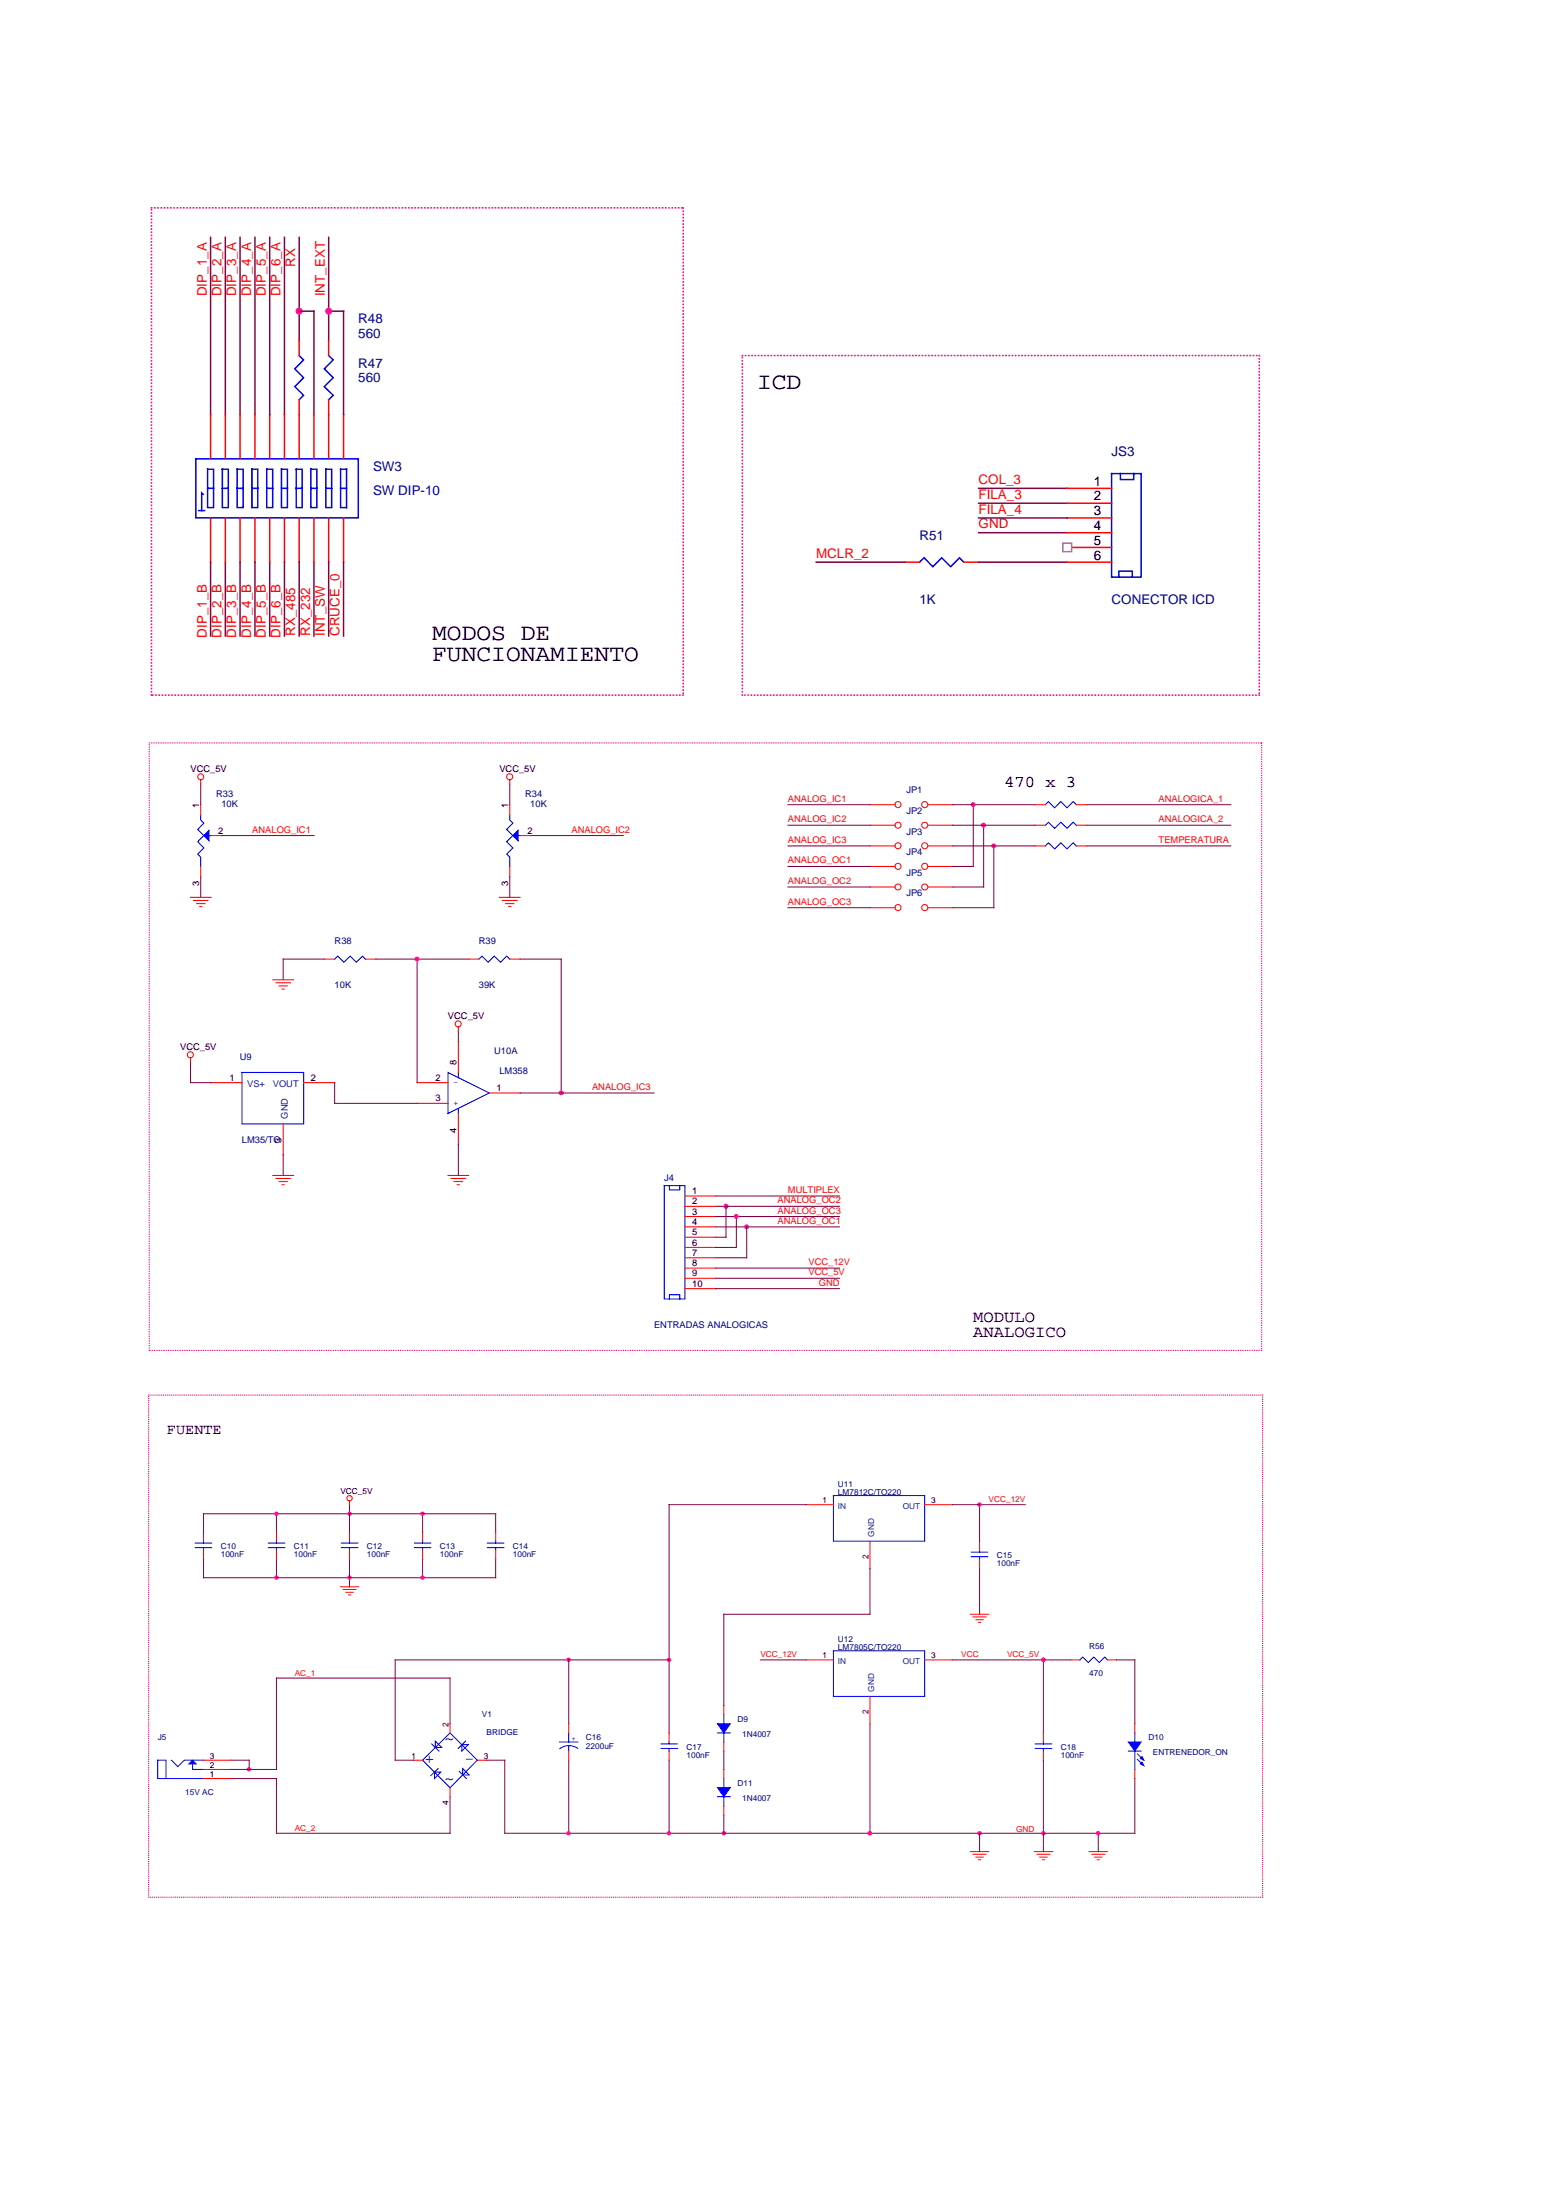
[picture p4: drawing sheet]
<svg xmlns="http://www.w3.org/2000/svg" width="210mm" height="297mm" viewBox="0 0 210 297" stroke-linecap="round" stroke-linejoin="round" font-family="sans-serif">
<g fill="none" stroke="#800040" stroke-width=".2">
<path d="M28.4 32v24M30.4 32v24M32.4 32v24M34.4 32v24M38.4 32v24M40.4 32v14M44.4 32v14M42.4 42v14M44.4 42h2v14M28.4 75.9v10M30.4 75.9v10M32.4 75.9v10"/>
<path d="M34.4 75.9v10M36.4 75.9v10M40.4 75.9v10M42.4 75.9v10M44.4 75.9v10M46.4 75.9v10M110.2 75.9h11.9M132.1 71.9h12M132.1 65.9h12M132.1 75.9h12M132.1 67.9h12"/>
</g>
<path d="M20.4 28.1h71.8M92.2 28.1v65.8M100.2 48h69.8M170 48v45.9M20.4 93.9v-65.8M92.2 93.9h-71.8M100.2 93.9v-45.9M170 93.9h-69.8" fill="none" stroke="#ff0080" stroke-width=".2" stroke-dasharray="0 .4"/>
<g fill="none" stroke="#00f" stroke-width=".2">
<path d="M40.4 48l.6 .6-1.2 1.2 1.2 1.2-1.2 1.2 1.2 1.2-.6 .6M26.4 62h22v7.9h-22zM26.8 68.9h.8M27.4 66.7l-.2-.2v2.4M28 63.4h.8v5.1h-.8zM28 65.9h.8M30 63.4h.8v5.1h-.8zM30 65.9h.8M32 63.4h.8v5.1h-.8zM32 65.9h.8M34 63.4h.8v5.1h-.8zM34 65.9h.8"/>
<path d="M36 63.4h.8v5.1h-.8zM36 65.9h.8M38 63.4h.8v5.1h-.8zM38 65.9h.8M40 63.4h.8v5.1h-.8zM40 65.9h.8M42 63.4h.8v5.1h-.8zM42 65.9h.8M44 63.4h.8v5.1h-.8zM44 65.9h.8M46 63.4h.8v5.1h-.8zM46 65.9h.8"/>
<path d="M124.1 75.9l.6-.6 1.2 1.2 1.2-1.2 1.2 1.2 1.2-1.2 .6 .6M150.1 63.9h3.9v14h-3.9zM151 77.9v-.8h1.8v.8M151.2 63.9v.8h1.8v-.8"/>
</g>
<g fill="none" stroke="#f00" stroke-width=".2">
<path d="M28.4 56v6M30.4 56v6M32.4 56v6M34.4 56v6M36.4 56v6M38.4 56v6M40.4 46v2M40.4 54v8M42.4 56v6M44.4 56v6M46.4 56v6M28.4 69.9v6"/>
<path d="M30.4 69.9v6M32.4 69.9v6M34.4 69.9v6M36.4 69.9v6M38.4 69.9v6M40.4 69.9v6M42.4 69.9v6M44.4 69.9v6M46.4 69.9v6M122.1 75.9h2M130.1 75.9h2M144.1 75.9h6"/>
<path d="M144.1 65.9h6M144.1 67.9h6M144.1 69.9h6M144.1 71.9h6M144.1 73.9h6"/>
</g>
<g fill="#f0f" stroke="#f0f" stroke-width=".2">
<circle cx="40.4" cy="42" r=".39"/>
<circle cx="44.4" cy="42" r=".38"/>
</g>
<path d="M143.5 73.3h1.2v1.2h-1.2z" fill-rule="evenodd" fill="#fff" stroke="#808080" stroke-width=".2"/>
<path d="M44.4 48l.6 .6-1.2 1.2 1.2 1.2-1.2 1.2 1.2 1.2-.6 .6" fill="none" stroke="#00f" stroke-width=".2"/>
<path d="M44.4 46v2M44.4 54v2" fill="none" stroke="#f00" stroke-width=".2"/>
<path d="M36.4 32v24M40.4 42h2M38.4 75.9v10M132.1 69.9h12" fill="none" stroke="#800040" stroke-width=".2"/>
<path d="M61.9 139.2v1.4M96.6 165.7h4.2v4.1M99.4 164.3h13.9" fill="none" stroke="#800040" stroke-width=".14"/>
<circle cx="100.8" cy="165.6" r=".27" fill="#f0f" stroke="#f0f" stroke-width=".14"/>
<circle cx="121.2" cy="114.2" r=".4" fill="#fff" stroke="#f00" stroke-width=".14"/>
<path d="M117.5 114.2h3.3" fill="none" stroke="#f00" stroke-width=".14"/>
<circle cx="124.8" cy="114.2" r=".41" fill="#fff" stroke="#f00" stroke-width=".14"/>
<g fill="none" stroke="#f00" stroke-width=".14">
<path d="M27.1 108.6v1.4M27.1 117v1.4M28.5 112.8h1.4M125.3 114.2h3.3M67.4 121.2h2.8M67.8 121.6h2M68.3 122h1.1M68.7 122.4h.3M28.5 146.2h4.2M36.8 158.7h2.8M37.3 159.1h1.9M37.7 159.5h1.1"/>
<path d="M38.1 160h.3M38.2 151.7v4.2M41 146.2h4.2M56.3 149h4.2M56.3 146.2h4.2M60.5 158.7h2.7M60.9 159.1h1.9M61.3 159.5h1.1M61.7 160h.3M61.9 140.6v4.2M61.9 150.3v4.2M66 147.6h4.2"/>
</g>
<g fill="none" stroke="#800040" stroke-width=".14">
<path d="M27.1 105.9v2.7M27.1 118.4v2.8M68.8 105.9v2.7M106.4 119.8h11.1M106.4 114.2h11.1M106.4 108.6h11.1M106.4 111.4h11.1M131.4 108.6h8.3M132.8 111.4v8.4h-4.2M134.2 114.2v8.4h-5.6M146.7 114.2h19.4M38.2 129.5h5.6"/>
<path d="M56.3 129.5h6.9M70.2 129.5h5.6v18.1h-5.6M106.4 122.6h11.1M96.6 169.8h4.2"/>
</g>
<path d="M27.1 110v.7l.4 .4-.8 .9 .8 .8-.8 .8 .8 .9-.8 .8 .4 .4v1.3M28.2 112.8h.3M32.7 144.8h8.3v6.9h-8.3zM60.5 144.8l5.5 2.8-5.5 2.7zM61.9 144.8v.7M61.9 149.7v.6" fill="none" stroke="#00f" stroke-width=".14"/>
<g fill="#f0f" stroke="#f0f" stroke-width=".14">
<circle cx="75.8" cy="147.6" r=".27"/>
<circle cx="134.1" cy="114.2" r=".27"/>
<circle cx="132.8" cy="111.4" r=".27"/>
</g>
<path d="M27.5 112.8l.7-.7v1.4z" fill-rule="evenodd" fill="#00f" stroke="#00f" stroke-width=".14"/>
<circle cx="121.2" cy="111.4" r=".4" fill="#fff" stroke="#f00" stroke-width=".14"/>
<path d="M117.5 111.4h3.3" fill="none" stroke="#f00" stroke-width=".14"/>
<circle cx="124.8" cy="111.4" r=".41" fill="#fff" stroke="#f00" stroke-width=".14"/>
<g fill="none" stroke="#f00" stroke-width=".14">
<path d="M27.1 105.3v.6M125.3 111.4h3.3M139.7 111.4h1.4M145.3 111.4h1.4M36.8 132.3h2.8M37.3 132.7h1.9M37.7 133.1h1.1M38.1 133.5h.3M43.8 129.5h1.4M49.3 129.5h1.4M25.7 142.9v.5M92.5 161.5h4.1"/>
<path d="M92.5 162.9h4.1M92.5 164.3h4.1M92.5 165.7h4.1M92.5 167h4.1M92.5 168.4h4.1M92.5 169.8h4.1M92.5 171.2h4.1M92.5 172.6h4.1M92.5 174h4.1"/>
<circle cx="27.1" cy="104.9" r=".4"/>
<circle cx="25.7" cy="142.4" r=".41"/>
</g>
<g fill="none" stroke="#800040" stroke-width=".14">
<path d="M29.9 112.8h12.5M71.6 112.8h12.5M128.6 114.2h11.1M131.4 108.6v8.4M132.8 111.4h6.9M146.7 111.4h19.4M146.7 108.6h19.4M38.2 129.5v2.8M50.7 129.5h5.6v16.7M25.7 143.4v2.8M96.6 172.6h16.7M96.6 162.9h1.4"/>
<path d="M96.6 161.5h16.7M96.6 171.2h16.7"/>
</g>
<g fill="#f0f" stroke="#f0f" stroke-width=".14">
<circle cx="131.4" cy="108.6" r=".27"/>
<circle cx="56.3" cy="129.5" r=".27"/>
<circle cx="98" cy="162.9" r=".28"/>
</g>
<path d="M141.1 111.4l.4-.4 .9 .8 .8-.8 .8 .8 .9-.8 .4 .4M45.2 129.5l.4-.4 .8 .8 .9-.8 .8 .8 .8-.8 .4 .4M89.7 160.1h2.8v15.3h-2.8zM90.4 160.1v.6h1.4v-.6M90.4 175.4v-.6h1.4v.6" fill="none" stroke="#00f" stroke-width=".14"/>
<circle cx="121.2" cy="117" r=".41" fill="#fff" stroke="#f00" stroke-width=".14"/>
<path d="M117.5 117h3.3" fill="none" stroke="#f00" stroke-width=".14"/>
<circle cx="124.8" cy="117" r=".42" fill="#fff" stroke="#f00" stroke-width=".14"/>
<path d="M125.3 117h3.3M25.7 121.2h2.8M26.1 121.6h2M26.5 122h1.2M27 122.4h.2" fill="none" stroke="#f00" stroke-width=".14"/>
<path d="M128.6 117h2.8" fill="none" stroke="#800040" stroke-width=".14"/>
<circle cx="121.2" cy="108.6" r=".41" fill="#fff" stroke="#f00" stroke-width=".14"/>
<path d="M117.5 108.6h3.3" fill="none" stroke="#f00" stroke-width=".14"/>
<circle cx="124.8" cy="108.6" r=".42" fill="#fff" stroke="#f00" stroke-width=".14"/>
<path d="M125.3 108.6h3.3" fill="none" stroke="#f00" stroke-width=".14"/>
<circle cx="121.2" cy="119.8" r=".4" fill="#fff" stroke="#f00" stroke-width=".14"/>
<path d="M117.5 119.8h3.3" fill="none" stroke="#f00" stroke-width=".14"/>
<circle cx="124.8" cy="119.8" r=".41" fill="#fff" stroke="#f00" stroke-width=".14"/>
<g fill="none" stroke="#f00" stroke-width=".14">
<path d="M68.8 105.3v.6M125.3 119.8h3.3M139.7 108.6h1.4M145.3 108.6h1.4"/>
<circle cx="68.8" cy="104.9" r=".41"/>
</g>
<path d="M128.6 111.4h4.2M128.6 108.6h2.8M45.2 146.2v2.8M98 162.9v4.1h-1.4" fill="none" stroke="#800040" stroke-width=".14"/>
<path d="M141.1 108.6l.4-.4 .9 .9 .8-.9 .8 .9 .9-.9 .4 .4" fill="none" stroke="#00f" stroke-width=".14"/>
<circle cx="121.2" cy="122.5" r=".41" fill="#fff" stroke="#f00" stroke-width=".14"/>
<path d="M117.5 122.6h3.3" fill="none" stroke="#f00" stroke-width=".14"/>
<circle cx="124.8" cy="122.5" r=".42" fill="#fff" stroke="#f00" stroke-width=".14"/>
<g fill="none" stroke="#f00" stroke-width=".14">
<path d="M68.8 108.6v1.4M68.8 117v1.4M70.2 112.8h1.4M139.7 114.2h1.4M145.3 114.2h1.4M61.9 138.7v.5M63.2 129.5h1.4M68.8 129.5h1.4M125.3 122.6h3.3"/>
<circle cx="61.8" cy="138.2" r=".41"/>
</g>
<path d="M68.8 118.4v2.8M106.4 117h11.1M25.7 146.2h2.8M38.2 155.9v2.8M45.2 149h11.1M61.9 154.5v4.2M75.8 147.6h12.5M96.6 174h16.7M96.6 164.3h2.8v4.1h-2.8M98 162.9h15.3M100.8 165.7h12.5" fill="none" stroke="#800040" stroke-width=".14"/>
<path d="M69.2 112.8l.7-.7v1.4z" fill-rule="evenodd" fill="#00f" stroke="#00f" stroke-width=".14"/>
<path d="M68.8 110v.7l.4 .4-.8 .9 .8 .8-.8 .8 .8 .9-.8 .8 .4 .4v1.3M69.9 112.8h.3M141.1 114.2l.4-.4 .9 .8 .8-.8 .8 .8 .9-.8 .4 .4M64.6 129.5l.5-.4 .8 .8 .8-.8 .9 .8 .8-.8 .4 .4" fill="none" stroke="#00f" stroke-width=".14"/>
<path d="M20.2 100.3h150.1M170.3 100.3v82M20.2 182.3v-82M170.3 182.3h-150.1" fill="none" stroke="#ff0080" stroke-width=".14" stroke-dasharray="0 .3"/>
<circle cx="99.4" cy="164.2" r=".27" fill="#f0f" stroke="#f0f" stroke-width=".14"/>
<g fill="none" stroke="#800040" stroke-width=".13">
<path d="M27.5 206.9v-2.5h39.4v2.5M27.5 210.5v2.5h39.4v-2.5M37.3 204.4v2.5M37.3 210.5v2.5M47.2 203.2v3.7M47.2 210.5v3.7M57 204.4v2.5M57 210.5v2.5M108.8 203.2h-18.5v30.8M117.4 211.8v6.2h-19.7v12.3M128.5 203.2h9.9M132.2 203.2v4.9"/>
<path d="M132.2 211.8v6.2M31.2 237.7h2.4v1.2M60.7 232.7v-6.1h-23.4v12.3h-6.1M65.7 237.7h2.4v9.8h85.1v-7.4M76.8 224.1v8.6M76.8 237.7v9.8M90.3 237.7v9.8M90.3 224.1h-37v13.6h2.5M97.7 236.4v2.5M102.6 224.1h6.2M117.4 232.7v14.8M128.5 224.1h16"/>
<path d="M140.8 224.1v9.9M140.8 237.7v12.3M150.7 224.1h2.5v8.6M31.2 240.1h6.1v7.4h23.4v-4.9M97.7 245.1v2.4M132.2 247.5v2.5M148.3 247.5v2.5"/>
</g>
<g fill="#f0f" stroke="#f0f" stroke-width=".13">
<circle cx="90.3" cy="224.1" r=".24"/>
<circle cx="140.8" cy="224.1" r=".24"/>
<circle cx="117.4" cy="247.5" r=".24"/>
<circle cx="132.2" cy="247.5" r=".24"/>
<circle cx="47.2" cy="204.4" r=".23"/>
<circle cx="97.7" cy="247.5" r=".23"/>
<circle cx="76.7" cy="224.1" r=".24"/>
<circle cx="37.3" cy="204.4" r=".23"/>
<circle cx="33.6" cy="238.9" r=".23"/>
<circle cx="57" cy="204.4" r=".24"/>
<circle cx="132.2" cy="203.1" r=".24"/>
<circle cx="37.3" cy="213" r=".23"/>
<circle cx="90.3" cy="247.5" r=".24"/>
<circle cx="47.2" cy="213" r=".23"/>
<circle cx="140.8" cy="247.5" r=".23"/>
<circle cx="57" cy="213" r=".24"/>
<circle cx="76.7" cy="247.5" r=".23"/>
<circle cx="148.2" cy="247.5" r=".23"/>
</g>
<g fill="none" stroke="#00f" stroke-width=".13">
<path d="M26.4 209h2.2M26.4 208.3h2.2M27.5 208.1v.2M27.5 209v.3M36.2 209h2.2M36.2 208.3h2.2M37.3 208.1v.2M37.3 209v.3M46.1 209h2.2M46.1 208.3h2.2M47.2 208.1v.2M47.2 209v.3"/>
<path d="M55.9 209h2.2M55.9 208.3h2.2M57 208.1v.2M57 209v.3M65.8 209h2.2M65.8 208.3h2.2M66.9 208.1v.2M66.9 209v.3M112.5 201.9h12.3v6.2h-12.3zM131.1 210.2h2.2M131.1 209.6h2.2M132.2 209.3v.3"/>
<path d="M132.2 210.2v.3M21.3 237.7h1.1v2.4h-1.1zM23.2 237.7l.8 .8 .9-.8h2.6M26 238.2v.7h1.5M57 237.7l3.7-3.7 3.7 3.7-3.7 3.7zM58.3 235.5l1 .9M58.7 239.3h.8l-.8 .8zM58.8 235.1l.8 .8h-.8zM59.1 238.8l-1 1M62 239.1l.9 1M62.3 235.6h.9l-.9 .8zM62.5 238.8l.8 .8h-.8z"/>
<path d="M62.8 235.1l-1 1M75.5 235.2h2.5M76.8 234v1.2M76.8 235.7v.7M78 236.1a2.06 2.06 0 0 0-2.4 0M89.2 236.1h2.2M89.2 235.5h2.2M90.3 235.2v.3M90.3 236.1v.3M96.9 234h1.7M97.7 231.5v1.2M97.7 234v1.2"/>
<path d="M112.5 222.9h12.3v6.1h-12.3zM139.7 236.1h2.3M139.7 235.5h2.3M140.8 235.2v.3M140.8 236.1v.3M145.8 224.1l.4-.4 .7 .8 .7-.8 .8 .8 .7-.8 .4 .4M152.3 236.4h1.7M153.2 234v1.2M153.2 236.4v2.5M153.5 236.8l.8 .8M153.5 237.6l.8 .7M22.4 240.1h5.1"/>
<path d="M96.9 242.6h1.7M97.7 240.1v1.3M97.7 242.6v1.2"/>
</g>
<g fill="none" stroke="#f00" stroke-width=".13">
<path d="M27.5 206.9v1.2M27.5 209.3v1.2M37.3 206.9v1.2M37.3 209.3v1.2M46 214.2h2.4M46.3 214.6h1.7M46.7 215h1M47.1 215.3h.2M47.2 202.7v.5M47.2 206.9v1.2M47.2 209.3v1.2M57 206.9v1.2"/>
<path d="M57 209.3v1.2M66.9 206.9v1.2M66.9 209.3v1.2M108.8 203.2h3.7M117.4 208.1v3.7M124.8 203.2h3.7M131 218h2.5M131.4 218.3h1.7M131.7 218.7h1M132.1 219.1h.3M132.2 208.1v1.2M132.2 210.5v1.3"/>
<path d="M27.5 237.7h3.7M27.5 238.9h3.7M55.8 237.7h1.2M60.7 232.7v1.3M64.4 237.7h1.3M76.8 232.7v1.3M76.8 236.4v1.3M90.3 234v1.2M90.3 236.4v1.3M97.7 230.3v1.2M97.7 235.2v1.2M97.7 238.9v1.2"/>
<path d="M108.8 224.1h3.7M117.4 229v3.7M124.8 224.1h3.7M140.8 234v1.2M140.8 236.4v1.3M144.5 224.1h1.3M149.5 224.1h1.2M153.2 232.7v1.3M153.2 238.9v1.2M27.5 240.1h3.7M60.7 241.4v1.2M97.7 243.8v1.3"/>
<path d="M131 250h2.5M131.4 250.4h1.7M131.7 250.7h1M132.1 251.1h.3M139.6 250h2.5M140 250.4h1.7M140.4 250.7h1M140.7 251.1h.3M147 250h2.5M147.4 250.4h1.7M147.8 250.7h.9M148.1 251.1h.3"/>
<circle cx="47.2" cy="202.3" r=".36"/>
</g>
<path d="M20.1 188.4h150.3v67.8h-150.3z" fill="none" stroke="#ff0080" stroke-width=".13"/>
<g fill="#00f" stroke="#00f" stroke-width=".13">
<path d="M96.9 232.7h1.7l-.9 1.3z" fill-rule="evenodd"/>
<path d="M152.3 235.2h1.7l-.8 1.2z" fill-rule="evenodd"/>
<path d="M154.2 237.9l.2 .5-.5-.2z" fill-rule="evenodd"/>
<path d="M154.2 237.2l.2 .5-.5-.3z" fill-rule="evenodd"/>
<path d="M96.9 241.4h1.7l-.9 1.2z" fill-rule="evenodd"/>
<path d="M25.5 238.2l.5-.5 .5 .5z" fill-rule="evenodd"/>
</g>
<g font-size="3.2">
<text x="102.2" y="52.5">ICD</text>
<text x="58.3" y="86.4">MODOS DE</text>
<text x="58.3" y="89.2">FUNCIONAMIENTO</text>
</g>
<g font-size="2.2">
<text x="135.6" y="106.3">470 x 3</text>
<text x="131.4" y="178.5">MODULO</text>
<text x="131.4" y="180.5">ANALOGICO</text>
</g>
<g font-size="2.2" fill="#00f">
<text x="58.7" y="236.9" transform="rotate(-180 58.7 236.9)">+</text>
<text x="61.4" y="239.6" transform="rotate(-180 61.4 239.6)">~</text>
<text x="61.4" y="234.2" transform="rotate(-180 61.4 234.2)">~</text>
<text x="64.1" y="236.9" transform="rotate(-180 64.1 236.9)">-</text>
</g>
<text font-size="2" x="22.5" y="193.6">FUENTE</text>
<g font-size="1.8" fill="#f00">
<text x="27.9" y="40" transform="rotate(-90 27.9 40)">DIP_1_A</text>
<text x="29.9" y="40" transform="rotate(-90 29.9 40)">DIP_2_A</text>
<text x="31.9" y="40" transform="rotate(-90 31.9 40)">DIP_3_A</text>
<text x="33.9" y="40" transform="rotate(-90 33.9 40)">DIP_4_A</text>
<text x="35.9" y="40" transform="rotate(-90 35.9 40)">DIP_5_A</text>
<text x="37.9" y="40" transform="rotate(-90 37.9 40)">DIP_6_A</text>
<text x="39.9" y="36" transform="rotate(-90 39.9 36)">RX</text>
<text x="43.9" y="40" transform="rotate(-90 43.9 40)">INT_EXT</text>
<text x="132.1" y="65.4">COL_3</text>
<text x="132.1" y="71.4">GND</text>
<text x="132.1" y="69.4">FILA_4</text>
<text x="132.1" y="67.4">FILA_3</text>
<text x="110.2" y="75.4">MCLR_2</text>
<text x="27.9" y="86.1" transform="rotate(-90 27.9 86.1)">DIP_1_B</text>
<text x="29.9" y="86.1" transform="rotate(-90 29.9 86.1)">DIP_2_B</text>
<text x="31.9" y="86.1" transform="rotate(-90 31.9 86.1)">DIP_3_B</text>
<text x="33.9" y="86.1" transform="rotate(-90 33.9 86.1)">DIP_4_B</text>
<text x="35.9" y="86.1" transform="rotate(-90 35.9 86.1)">DIP_5_B</text>
<text x="37.9" y="86.1" transform="rotate(-90 37.9 86.1)">DIP_6_B</text>
<text x="39.9" y="85.9" transform="rotate(-90 39.9 85.9)">RX_485</text>
<text x="41.9" y="85.9" transform="rotate(-90 41.9 85.9)">RX_232</text>
<text x="43.9" y="85.9" transform="rotate(-90 43.9 85.9)">INT_SW</text>
<text x="45.8" y="85.9" transform="rotate(-90 45.8 85.9)">CRUCE_0</text>
</g>
<g font-size="1.8" fill="#000080">
<text x="48.4" y="43.6">R48</text>
<text x="48.4" y="45.7">560</text>
<text x="48.4" y="49.6">R47</text>
<text x="48.4" y="51.6">560</text>
<text x="50.4" y="63.6">SW3</text>
<text x="150.1" y="61.6">JS3</text>
<text x="50.4" y="66.8">SW DIP-10</text>
<text x="124.1" y="73">R51</text>
<text x="124.1" y="81.5">1K</text>
<text x="150.1" y="81.5">CONECTOR ICD</text>
</g>
<g font-size="1.8">
<text x="147.7" y="65.6">1</text>
<text x="147.7" y="67.6">2</text>
<text x="147.7" y="69.6">3</text>
<text x="147.7" y="71.6">4</text>
<text x="147.7" y="73.6">5</text>
<text x="147.7" y="75.5">6</text>
</g>
<g font-size="1.3">
<text x="25.7" y="104.2">VCC_5V</text>
<text x="67.4" y="104.2">VCC_5V</text>
<text x="26.9" y="109.1" transform="rotate(-90 26.9 109.1)">1</text>
<text x="29.5" y="112.5">2</text>
<text x="68.6" y="109.1" transform="rotate(-90 68.6 109.1)">1</text>
<text x="71.2" y="112.5">2</text>
<text x="26.9" y="119.6" transform="rotate(-90 26.9 119.6)">3</text>
<text x="68.6" y="119.6" transform="rotate(-90 68.6 119.6)">3</text>
<text x="60.5" y="137.6">VCC_5V</text>
<text x="24.3" y="141.8">VCC_5V</text>
<text x="61.6" y="143.8" transform="rotate(-90 61.6 143.8)">8</text>
<text x="31" y="145.9">1</text>
<text x="42" y="145.9">2</text>
<text x="58.8" y="148.7">3</text>
<text x="58.8" y="145.9">2</text>
<text x="67" y="147.3">1</text>
<text x="38" y="154.4" transform="rotate(-90 38 154.4)">3</text>
<text x="61.6" y="153" transform="rotate(-90 61.6 153)">4</text>
<text x="93.4" y="161.2">1</text>
<text x="93.4" y="162.6">2</text>
<text x="93.4" y="164">3</text>
<text x="93.4" y="165.4">4</text>
<text x="93.4" y="166.8">5</text>
<text x="93.4" y="168.2">6</text>
<text x="93.4" y="169.5">7</text>
<text x="93.4" y="170.9">8</text>
<text x="93.4" y="172.3">9</text>
<text x="93.4" y="173.7">10</text>
</g>
<g font-size="1.3" fill="#000080">
<text x="29.2" y="107.5">R33</text>
<text x="70.9" y="107.5">R34</text>
<text x="122.3" y="107.1">JP1</text>
<text x="29.9" y="108.9">10K</text>
<text x="71.6" y="108.9">10K</text>
<text x="122.3" y="112.7">JP3</text>
<text x="122.3" y="109.9">JP2</text>
<text x="122.3" y="118.3">JP5</text>
<text x="122.3" y="115.5">JP4</text>
<text x="122.3" y="121">JP6</text>
<text x="45.2" y="127.4">R38</text>
<text x="64.6" y="127.4">R39</text>
<text x="45.2" y="133.4">10K</text>
<text x="64.6" y="133.4">39K</text>
<text x="32.4" y="143.1">U9</text>
<text x="66.7" y="142.3">U10A</text>
<text x="67.4" y="145.1">LM358</text>
<text x="32.7" y="154.3">LM35/TO</text>
<text x="89.7" y="159.4">J4</text>
<text x="88.3" y="179.3">ENTRADAS ANALOGICAS</text>
</g>
<g font-size="1.3" fill="#f00">
<text x="34.1" y="112.4">ANALOG_IC1</text>
<text x="77.2" y="112.4">ANALOG_IC2</text>
<text x="106.4" y="108.2">ANALOG_IC1</text>
<text x="106.4" y="113.8">ANALOG_IC3</text>
<text x="106.4" y="111">ANALOG_IC2</text>
<text x="156.4" y="108.2">ANALOGICA_1</text>
<text x="156.4" y="113.8">TEMPERATURA</text>
<text x="156.4" y="111">ANALOGICA_2</text>
<text x="106.4" y="116.6">ANALOG_OC1</text>
<text x="106.4" y="119.4">ANALOG_OC2</text>
<text x="106.4" y="122.2">ANALOG_OC3</text>
<text x="79.9" y="147.2">ANALOG_IC3</text>
<text x="106.4" y="161.1">MULTIPLEX</text>
<text x="105" y="165.2">ANALOG_OC1</text>
<text x="105" y="162.5">ANALOG_OC2</text>
<text x="105" y="163.9">ANALOG_OC3</text>
<text x="109.1" y="172.2">VCC_5V</text>
<text x="109.1" y="170.8">VCC_12V</text>
<text x="110.5" y="173.6">GND</text>
</g>
<g font-size="1.3" fill="#004080">
<text x="33.4" y="146.7">VS+</text>
<text x="36.8" y="146.7">VOUT</text>
<text x="38.8" y="151" transform="rotate(-90 38.8 151)">GND</text>
</g>
<g font-size="1.3" fill="#00f">
<text x="61.9" y="148.6" transform="rotate(-180 61.9 148.6)">+</text>
<text x="61.9" y="145.8" transform="rotate(-180 61.9 145.8)">-</text>
</g>
<g font-size="1.1">
<text x="46" y="201.7">VCC_5V</text>
<text x="111" y="202.9">1</text>
<text x="125.7" y="202.9">3</text>
<text x="117.2" y="210.4" transform="rotate(-90 117.2 210.4)">2</text>
<text x="111" y="223.9">1</text>
<text x="125.7" y="223.9">3</text>
<text x="60.5" y="233.1" transform="rotate(-90 60.5 233.1)">2</text>
<text x="117.2" y="231.4" transform="rotate(-90 117.2 231.4)">2</text>
<text x="28.3" y="237.4">3</text>
<text x="28.3" y="238.7">2</text>
<text x="28.3" y="239.9">1</text>
<text x="55.6" y="237.4">1</text>
<text x="65.3" y="237.4">3</text>
<text x="60.5" y="243.7" transform="rotate(-90 60.5 243.7)">4</text>
</g>
<g font-size="1.1" fill="#000080">
<text x="113.1" y="200.7">U11</text>
<text x="113.1" y="201.8">LM7812C/TO220</text>
<text x="29.8" y="209.1">C10</text>
<text x="39.7" y="209.1">C11</text>
<text x="49.5" y="209.1">C12</text>
<text x="59.4" y="209.1">C13</text>
<text x="69.2" y="209.1">C14</text>
<text x="29.8" y="210.2">100nF</text>
<text x="39.7" y="210.2">100nF</text>
<text x="49.5" y="210.2">100nF</text>
<text x="59.4" y="210.2">100nF</text>
<text x="69.2" y="210.2">100nF</text>
<text x="134.6" y="210.3">C15</text>
<text x="134.6" y="211.5">100nF</text>
<text x="113.1" y="221.7">U12</text>
<text x="113.1" y="222.8">LM7805C/TO220</text>
<text x="147" y="222.7">R56</text>
<text x="147" y="226.4">470</text>
<text x="65" y="231.8">V1</text>
<text x="99.6" y="232.5">D9</text>
<text x="21.3" y="235">J5</text>
<text x="65.7" y="234.3">BRIDGE</text>
<text x="79.1" y="235">C16</text>
<text x="79.1" y="236.1">2200uF</text>
<text x="92.7" y="236.2">C17</text>
<text x="92.7" y="237.3">100nF</text>
<text x="100.2" y="234.5">1N4007</text>
<text x="143.2" y="236.2">C18</text>
<text x="143.2" y="237.3">100nF</text>
<text x="155" y="235">D10</text>
<text x="155.6" y="237">ENTRENEDOR_ON</text>
<text x="25" y="242.4">15V AC</text>
<text x="99.6" y="241.2">D11</text>
<text x="100.2" y="243.1">1N4007</text>
</g>
<g font-size="1.1" fill="#004080">
<text x="113.1" y="203.7">IN</text>
<text x="121.9" y="203.7">OUT</text>
<text x="118" y="207.5" transform="rotate(-90 118 207.5)">GND</text>
<text x="113.1" y="224.6">IN</text>
<text x="121.9" y="224.6">OUT</text>
<text x="118" y="228.4" transform="rotate(-90 118 228.4)">GND</text>
</g>
<g font-size="1.1" fill="#f00">
<text x="133.5" y="202.8">VCC_12V</text>
<text x="39.8" y="226.2">AC_1</text>
<text x="102.6" y="223.8">VCC_12V</text>
<text x="129.8" y="223.8">VCC</text>
<text x="135.9" y="223.8">VCC_5V</text>
<text x="39.8" y="247.2">AC_2</text>
<text x="137.2" y="247.3">GND</text>
</g>
<text font-size="1.1" fill="#00f" x="77.1" y="235">+</text>
</svg>
